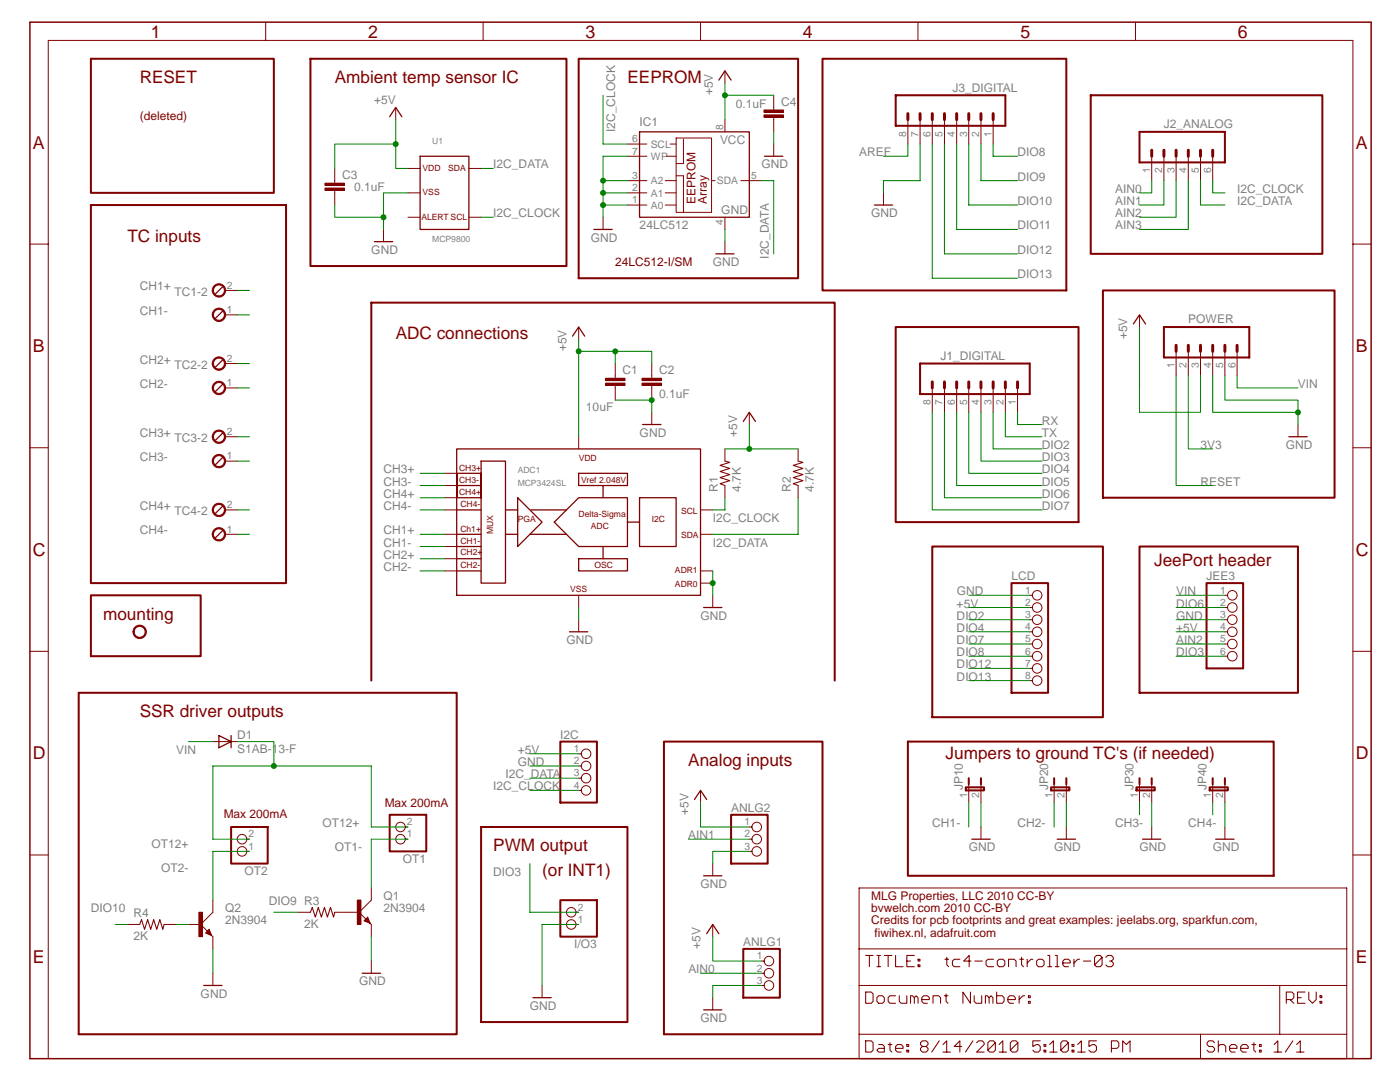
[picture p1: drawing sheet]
<svg xmlns="http://www.w3.org/2000/svg" width="279mm" height="216mm" viewBox="0 0 279 216" stroke-linecap="round" stroke-linejoin="round" font-family="sans-serif">
<g fill="none" stroke="#800000" stroke-width=".4">
<path d="M18.1 11.7h36.6v26.8h-36.6zM62 11.7h51.1v41.4h-51.1zM115.5 11.7h43.8v43.8h-43.8zM164.1 11.7h48.7v46.3h-48.7zM217.7 19h46.2v31.7h-46.2zM18.1 40.9h39v75.5h-39zM220.1 58h46.2v41.3h-46.2zM178.8 65.3h36.4v38.9h-36.4zM18.1 118.8h21.9v12.1h-21.9zM186.1 109.1h34v34h-34zM227.4 109.1h31.6v29.1h-31.6zM15.7 138.2h75.4v68.2h-75.4z"/>
<path d="M74.1 135.8v-75.4h92.5v75.4M132.5 148h31.6v58.4h-31.6zM181.2 148h73v26.8h-73zM96 165h29.2v38.9h-29.2z"/>
</g>
<g fill="none" stroke="#800000" stroke-width=".2">
<path d="M81.4 33.6h2.4M81.4 38.5h2.4M93.6 33.6h2.4M81.4 43.3h2.4M93.6 43.3h2.4M88.7 94.4h2.4M88.7 96.9h2.4M88.7 99.3h2.4M115.5 87.1v2.5M88.7 106.6h2.4M88.7 109.1h2.4M88.7 111.5h2.4"/>
<path d="M88.7 113.9h2.4M88.7 101.7h2.4M115.5 118.8v2.4M139.8 106.6h2.4M139.8 113.9h2.4M139.8 101.7h2.4M139.8 116.4h2.4"/>
</g>
<g fill="none" stroke="#800000" stroke-width=".25">
<path d="M83.8 31.2h9.8v14.6h-9.8zM91.1 89.6h48.7v29.2h-48.7zM91.1 99.3h4.9M91.1 94.4h4.9M91.1 96.9h4.9M96 92h4.9v24.4h-4.9zM103.3 99.3l4.9 4.9-4.9 4.9zM115.5 99.3h9.7v9.8h-9.7l-4.9-4.9zM115.5 94.4h9.7v2.5h-9.7zM120.4 96.9v2.4M127.6 99.3h7.3v9.8h-7.3zM91.1 101.7h4.9"/>
<path d="M91.1 106.6h4.9M91.1 109.1h4.9M91.1 113.9h4.9M91.1 111.5h4.9M100.9 101.7h2.4M100.9 106.6h2.4M105.7 106.6h7.4M106 101.7h7.1M115.5 111.5h9.7v2.4h-9.7zM120.4 109.1v2.4M125.2 104.2h2.4"/>
</g>
<path d="M26.9 125.1a1.34 1.34 0 0 1 2.1 .3 1.34 1.34 0 0 1-.8 2 1.34 1.34 0 0 1-1.7-1.3h.3a1.1 1.1 0 0 1 1.5-1 1.1 1.1 0 0 1 .3 1.8 1.1 1.1 0 0 1-1.8-.5v-.3h-.3z" fill-rule="evenodd" fill="#800000"/>
<path d="M76.5 45.8v2.4M26.9 125.1a1.34 1.34 0 0 1 2.1 .3 1.34 1.34 0 0 1-.8 2 1.34 1.34 0 0 1-1.7-1.3h.3a1.1 1.1 0 0 1 1.5-1 1.1 1.1 0 0 1 .3 1.8 1.1 1.1 0 0 1-1.8-.5v-.3h-.3zM115.5 123.7v2.4" fill="none" stroke="#800000" stroke-width=".2"/>
<path d="M74.7 48.2h3.7M113.6 126.1h3.7" fill="none" stroke="#800000" stroke-width=".25"/>
<path d="M42.8 91.1a1.33 1.33 0 0 1 2 .3 1.33 1.33 0 0 1-.8 1.9 1.33 1.33 0 0 1-1.6-1.3h.2a1.09 1.09 0 0 1 1.6-.9 1.09 1.09 0 0 1 .2 1.8 1.09 1.09 0 0 1-1.8-.6v-.3h-.2z" fill-rule="evenodd" fill="#800000"/>
<path d="M42.8 91.1a1.33 1.33 0 0 1 2 .3 1.33 1.33 0 0 1-.8 1.9 1.33 1.33 0 0 1-1.6-1.3h.2a1.09 1.09 0 0 1 1.6-.9 1.09 1.09 0 0 1 .2 1.8 1.09 1.09 0 0 1-1.8-.6v-.3h-.2zM44.9 92h2.4" fill="none" stroke="#800000" stroke-width=".2"/>
<path d="M44.4 91.3l-1.4 1.5" fill="none" stroke="#800000" stroke-width=".25"/>
<path d="M42.8 86.2a1.34 1.34 0 0 1 2.1 .3 1.34 1.34 0 0 1-.9 1.9 1.34 1.34 0 0 1-1.6-1.3h.2a1.1 1.1 0 0 1 1.6-.9 1.1 1.1 0 0 1 .2 1.9 1.1 1.1 0 0 1-1.8-.7v-.3h-.2z" fill-rule="evenodd" fill="#800000"/>
<g fill="none" stroke="#800000" stroke-width=".2">
<path d="M79 21.4v2.5M176.3 38.5v2.4M181.2 23.9v4.8M183.6 23.9v4.8M186.1 23.9v4.8M188.5 23.9v4.8M190.9 23.9v4.8M193.3 23.9v4.8M195.8 23.9v4.8M198.2 23.9v4.8M229.8 31.2v4.8M232.3 31.2v4.8"/>
<path d="M234.7 31.2v4.8M237.2 31.2v4.8M239.6 31.2v4.8M242 31.2v4.8M115.5 65.3v2.4M186.1 77.4v4.9M188.5 77.4v4.9M190.9 77.4v4.9M193.3 77.4v4.9M195.8 77.4v4.9M198.2 77.4v4.9M200.6 77.4v4.9"/>
<path d="M203.1 77.4v4.9M227.4 62.8v2.5M234.7 70.1v4.9M237.2 70.1v4.9M239.6 70.1v4.9M242 70.1v4.9M244.5 70.1v4.9M246.9 70.1v4.9M42.8 86.2a1.34 1.34 0 0 1 2.1 .3 1.34 1.34 0 0 1-.9 1.9 1.34 1.34 0 0 1-1.6-1.3h.2a1.1 1.1 0 0 1 1.6-.9 1.1 1.1 0 0 1 .2 1.9 1.1 1.1 0 0 1-1.8-.7v-.3h-.2zM44.9 87.1h2.4M259 84.7v2.4"/>
</g>
<path d="M77.8 23.3l1.2-1.9 1.2 1.9M174.5 40.9h3.6M114.3 67.1l1.2-1.8 1.2 1.8M226.2 64.6l1.2-1.8 1.2 1.8M44.4 86.4l-1.4 1.5M257.2 87.1h3.7" fill="none" stroke="#800000" stroke-width=".25"/>
<path d="M178.8 19h21.8v6.1h-21.8zM227.4 26.3h17.1v6.1h-17.1zM183.6 72.5h21.9v6.1h-21.9zM232.3 65.3h17v6h-17z" fill="none" stroke="#800000" stroke-width=".4"/>
<g fill="none" stroke="#800000" stroke-width=".59">
<path d="M181.2 22.7v1.2M183.6 22.7v1.2M186.1 22.7v1.2M188.5 22.7v1.2M190.9 22.7v1.2M193.3 22.7v1.2M195.8 22.7v1.2M198.2 22.7v1.2M229.8 30v1.2M232.3 30v1.2M234.7 30v1.2M237.2 30v1.2"/>
<path d="M239.6 30v1.2M242 30v1.2M186.1 76.2v1.2M188.5 76.2v1.2M190.9 76.2v1.2M193.3 76.2v1.2M195.8 76.2v1.2M198.2 76.2v1.2M200.6 76.2v1.2M203.1 76.2v1.2M234.7 68.9v1.2M237.2 68.9v1.2"/>
<path d="M239.6 68.9v1.2M242 68.9v1.2M244.5 68.9v1.2M246.9 68.9v1.2"/>
</g>
<path d="M42.8 61.9a1.33 1.33 0 0 1 2 .3 1.33 1.33 0 0 1-.8 1.9 1.33 1.33 0 0 1-1.6-1.3h.2a1.1 1.1 0 0 1 1.6-.9 1.1 1.1 0 0 1 .2 1.9 1.1 1.1 0 0 1-1.8-.7v-.3h-.2v-.3z" fill-rule="evenodd" fill="#800000"/>
<path d="M42.8 61.9a1.33 1.33 0 0 1 2 .3 1.33 1.33 0 0 1-.8 1.9 1.33 1.33 0 0 1-1.6-1.3h.2a1.1 1.1 0 0 1 1.6-.9 1.1 1.1 0 0 1 .2 1.9 1.1 1.1 0 0 1-1.8-.7v-.3h-.2v-.3zM44.9 62.8h2.4" fill="none" stroke="#800000" stroke-width=".2"/>
<path d="M44.4 62.1l-1.4 1.4" fill="none" stroke="#800000" stroke-width=".25"/>
<path d="M42.8 57a1.33 1.33 0 0 1 2 .3 1.33 1.33 0 0 1-.8 1.9 1.33 1.33 0 0 1-1.6-1.2h.2a1.1 1.1 0 0 1 1.6-1 1.1 1.1 0 0 1 .2 1.9 1.1 1.1 0 0 1-1.8-.7v-.2h-.2v-.4z" fill-rule="evenodd" fill="#800000"/>
<path d="M42.8 57a1.33 1.33 0 0 1 2 .3 1.33 1.33 0 0 1-.8 1.9 1.33 1.33 0 0 1-1.6-1.2h.2a1.1 1.1 0 0 1 1.6-1 1.1 1.1 0 0 1 .2 1.9 1.1 1.1 0 0 1-1.8-.7v-.2h-.2v-.4zM44.9 58h2.4" fill="none" stroke="#800000" stroke-width=".2"/>
<path d="M44.4 57.2l-1.4 1.5" fill="none" stroke="#800000" stroke-width=".25"/>
<path d="M42.8 76.5a1.33 1.33 0 0 1 2.1 .3 1.33 1.33 0 0 1-.9 1.9 1.33 1.33 0 0 1-1.6-1.3h.2a1.1 1.1 0 0 1 1.6-.9 1.1 1.1 0 0 1 .2 1.9 1.1 1.1 0 0 1-1.8-.7v-.3h-.2z" fill-rule="evenodd" fill="#800000"/>
<path d="M42.8 76.5a1.33 1.33 0 0 1 2.1 .3 1.33 1.33 0 0 1-.9 1.9 1.33 1.33 0 0 1-1.6-1.3h.2a1.1 1.1 0 0 1 1.6-.9 1.1 1.1 0 0 1 .2 1.9 1.1 1.1 0 0 1-1.8-.7v-.3h-.2zM44.9 77.4h2.4" fill="none" stroke="#800000" stroke-width=".2"/>
<path d="M44.4 76.7l-1.4 1.4" fill="none" stroke="#800000" stroke-width=".25"/>
<path d="M42.8 71.6a1.33 1.33 0 0 1 2.1 .3 1.33 1.33 0 0 1-.9 2 1.33 1.33 0 0 1-1.6-1.4h.2a1.1 1.1 0 0 1 1.6-.9 1.1 1.1 0 0 1 .2 1.9 1.1 1.1 0 0 1-1.8-.7v-.3h-.2z" fill-rule="evenodd" fill="#800000"/>
<path d="M42.8 71.6a1.33 1.33 0 0 1 2.1 .3 1.33 1.33 0 0 1-.9 2 1.33 1.33 0 0 1-1.6-1.4h.2a1.1 1.1 0 0 1 1.6-.9 1.1 1.1 0 0 1 .2 1.9 1.1 1.1 0 0 1-1.8-.7v-.3h-.2zM44.9 72.5h2.4M122.8 72.5v2.5M122.8 77.4v2.4M144.7 89.6v2.4M144.7 96.9v2.4M149.5 82.3v2.4M159.3 89.6v2.4M159.3 96.9v2.4" fill="none" stroke="#800000" stroke-width=".2"/>
<path d="M44.4 71.8l-1.4 1.5M148.3 84.1l1.2-1.8 1.3 1.8" fill="none" stroke="#800000" stroke-width=".25"/>
<path d="M144.7 92l.9 .3-1.9 .6 1.9 .6-1.9 .6 1.9 .6-1.9 .6 1.9 .6-1.9 .6 1 .4M159.3 92l1 .3-2 .6 2 .6-2 .6 2 .6-2 .6 2 .6-2 .6 1 .4" fill="none" stroke="#800000" stroke-width=".21"/>
<path d="M120.8 76.5h3.9v.4h-3.9z" fill="#800000"/>
<path d="M120.8 76.5h3.9v.4h-3.9z" fill="none" stroke="#800000" stroke-width=".2"/>
<path d="M120.8 75.5h3.9v.4h-3.9z" fill="#800000"/>
<path d="M66.8 33.6v2.4M66.8 38.5v2.4M120.8 75.5h3.9v.4h-3.9zM122.8 75v.5M122.8 76.9v.5" fill="none" stroke="#800000" stroke-width=".2"/>
<path d="M64.9 37.5h3.8v.5h-3.8z" fill="#800000"/>
<path d="M64.9 37.5h3.8v.5h-3.8z" fill="none" stroke="#800000" stroke-width=".2"/>
<path d="M64.9 36.6h3.8v.4h-3.8z" fill="#800000"/>
<path d="M64.9 36.6h3.8v.4h-3.8zM66.8 36v.5M66.8 38v.5M130.1 72.5v2.5M130.1 77.4v2.4" fill="none" stroke="#800000" stroke-width=".2"/>
<path d="M128.1 76.5h3.9v.4h-3.9z" fill="#800000"/>
<path d="M128.1 76.5h3.9v.4h-3.9z" fill="none" stroke="#800000" stroke-width=".2"/>
<path d="M128.1 75.5h3.9v.4h-3.9z" fill="#800000"/>
<g fill="none" stroke="#800000" stroke-width=".2">
<path d="M128.1 75.5h3.9v.4h-3.9zM130.1 75v.5M130.1 76.9v.5M130.1 82.3v2.4M142.2 118.8v2.4M193.3 156.5v3.6M195.8 156.5v3.6M210.4 156.5v3.6M212.8 156.5v3.6M227.4 156.5v3.6M229.8 156.5v3.6M242 156.5v3.6"/>
<path d="M244.5 156.5v3.6M42.5 179.6v2.4M195.8 165v2.4M212.8 165v2.4M37.6 184.5h2.4M42.5 186.9v2.4M42.5 194.2v2.4M74.1 191.8v2.4"/>
</g>
<path d="M128.2 84.7h3.7M140.4 121.2h3.7M194 167.4h3.6M211 167.4h3.6M40.7 196.6h3.6M72.3 194.2h3.6" fill="none" stroke="#800000" stroke-width=".25"/>
<path d="M192.7 157.1h3.7v.6h-3.7zM193.3 155.3v1.2M195.8 155.3v1.2M209.8 157.1h3.6v.6h-3.6zM210.4 155.3v1.2M212.8 155.3v1.2M226.8 157.1h3.7v.6h-3.7zM227.4 155.3v1.2M229.8 155.3v1.2M241.4 157.1h3.6v.6h-3.6zM242 155.3v1.2M244.5 155.3v1.2" fill="none" stroke="#800000" stroke-width=".4"/>
<path d="M39.7 182h.7v4.9h-.7z" fill="#800000"/>
<path d="M74.1 177.2v2.4M39.7 182h.7v4.9h-.7zM42.5 182l-2.5 2.5 2.2 2.2-1.2-.5 .7-.8 .5 1.3 .3 .2M69.2 182h2.5M74.1 184.5v2.4" fill="none" stroke="#800000" stroke-width=".2"/>
<path d="M41.7 185.7l.3 .7-.7-.2zM41.7 185.9l-.2 .3" fill="none" stroke="#800000" stroke-width=".25"/>
<path d="M71.3 179.6h.7v4.9h-.7z" fill="#800000"/>
<g fill="none" stroke="#800000" stroke-width=".2">
<path d="M53 4.4v3.7M96.4 4.4v3.7M139.8 4.4v3.7M183.2 4.4v3.7M226.6 4.4v3.7M6 48.7h3.6M270 48.7h3.6M6 89.3h3.6M270 89.3h3.6M6 130h3.6M270 130h3.6M6 170.6h3.6"/>
<path d="M71.3 179.6h.7v4.9h-.7zM74.1 179.6l-2.4 2.4 2.2 2.2-1.3-.5 .8-.7 .5 1.2 .2 .3M270 170.6h3.6M25.4 184.5h2.5M32.7 184.5h2.5M59.5 182h2.5M66.8 182h2.4M171.4 196.6h97.4M171.4 189.3h97.4M255.4 196.6v9.8M9.6 211.2v-203.1h260.4v203.1M171.4 206.4h84"/>
<path d="M239.6 206.4v4.8M255.4 206.4h13.4v4.8h-97.4v-34h97.4v29.2"/>
</g>
<path d="M72.9 183.7l.5-.4 .2 .7zM73.4 183.5l-.3 .2" fill="none" stroke="#800000" stroke-width=".25"/>
<g fill="none" stroke="#800000" stroke-width=".21">
<path d="M27.9 184.5l.3-1 .7 1.9 .6-1.9 .6 1.9 .6-1.9 .6 1.9 .6-1.9 .6 1.9 .2-.9M62 182l.3-.9 .6 1.9 .6-1.9 .6 1.9 .6-1.9 .6 1.9 .7-1.9 .6 1.9 .2-1M172.8 198h1.1l.3 .3v1.5l-.3 .4h-1.1zM172.8 190.6h1.4M173.5 190.6v2.3M175 190.6h.7M175 192.9h.7M175.4 198.7h.7l.4 .4v.7l-.4 .4h-.7l-.4-.4v-.7zM175.4 190.6v2.3M176.5 190.6h1.5M177.2 190.6v2.3M178.7 190.6v2.3h1.5"/>
<path d="M178.7 198.7h-1.1l-.4 .4v.7l.4 .4h1.1M179.5 198.7v1.1l.4 .4h1.1v-1.5M181 191.8h.7M182.5 190.6h-1.5v2.3h1.5M182.5 199.1l.3-.4 .4 .4v1.1M183.2 191.4h.4v.4h-.4zM183.2 192.5h.4v.4h-.4zM184 199.5h1.5v-.4l-.4-.4h-.8l-.3 .4v.7l.3 .4h.8M188.4 198.7h.8M188.6 191.4h.7M188.8 198.3v1.5l.4 .4M189 191v1.5l.3 .4"/>
<path d="M191.6 191.4h-1.2l-.3 .4v.7l.3 .4h1.2M193.7 198v2.2l-1.5-2.2v2.2M193.8 191.8h-1.5l1.1-1.2v2.3M194.4 198.7v1.1l.4 .4h1.1v-1.5M194.5 191.8h1.5M197.4 199.1l.4-.4 .4 .4v1.1M198.3 191.4h-1.1l-.4 .4v.7l.4 .4h1.1M198.9 198v2.2h1.1l.4-.4v-.7l-.4-.4h-1.1M199 191.8l.4-.4h.8l.3 .4v.7l-.3 .4h-.8l-.4-.4zM201.1 199.5h1.5v-.4l-.3-.4h-.8l-.4 .4v.7l.4 .4h.8M201.3 192.9v-1.5h1.1l.4 .4v1.1M203.4 198.7v1.5"/>
<path d="M203.5 191.4h.8M203.9 191v1.5l.4 .4M204.5 198.7h-.4l-.7 .8M205 191.4v1.5M205.3 198.7h.3v.4h-.3zM205.3 199.8h.3v.4h-.3zM206.1 191.4h-.3l-.8 .8M206.9 191.8l.3-.4h.8l.4 .4v.7l-.4 .4h-.8l-.3-.4zM209.1 190.6h.4v2.3M209.1 192.9h.8M210.6 190.6h.4v2.3M210.6 192.9h.7"/>
<path d="M212.1 192.2h1.5v-.4l-.4-.4h-.7l-.4 .4v.7l.4 .4h.7M214.3 191.4v1.5M215.5 191.4h-.4l-.8 .8M216.2 191.8h1.5M219.9 191l-1.5 1.5 .4 .4h.8l.3-.4v-1.5l-.3-.4h-.8l-.4 .4v1.5M220.7 191l.4-.4h.7l.4 .4v.4l-.4 .4h-.4M221.8 191.8l.4 .4v.3l-.4 .4h-.7l-.4-.4M256.7 199.5h1.1l.4-.4v-.8l-.4-.3h-1.1v2.2M257.5 199.5l.7 .7M259 199.1h.7M260.5 198h-1.5v2.2h1.5M261.2 198v1.5l.7 .7 .8-.7v-1.5"/>
<path d="M263.4 198.7h.4v.4h-.4zM263.4 199.8h.4v.4h-.4zM172.8 207.7h1.1l.3 .4v1.4l-.3 .4h-1.1zM175.4 208.4h.7l.4 .4v1.1h-1.1l-.4-.4 .4-.3h1.1M177.2 208.4h.8M177.6 208.1v1.4l.4 .4M178.7 209.2h1.5v-.4l-.3-.4h-.8l-.4 .4v.7l.4 .4h.8M181 208.4h.4v.4h-.4zM181 209.5h.4v.4h-.4zM181.7 200.2v-1.5h.4l.4 .4v1.1M183.7 208.1l.4-.4h.7l.4 .4v.3l-.4 .4 .4 .4v.3l-.4 .4h-.7l-.4-.4v-.3l.4-.4-.4-.4zM184.1 208.8h.7"/>
<path d="M186.2 200.2v-1.5h1.1l.4 .4v1.1M187.5 207.7l-1.6 2.2M188.2 208.4l.7-.7v2.2M188.2 209.9h1.5M191.9 208.8h-1.5l1.2-1.1v2.2M194.2 207.7l-1.5 2.2M194.9 208.1l.4-.4h.7l.4 .4v.3l-1.5 1.5h1.5M196.7 200.2v-1.5h.3l.4 .4v1.1M198.6 208.1l-1.5 1.4 .4 .4h.8l.3-.4v-1.4l-.3-.4h-.8l-.4 .4v1.4M199.4 208.4l.7-.7v2.2M199.4 209.9h1.5M203.1 208.1l-1.5 1.4 .4 .4h.8l.3-.4v-1.4l-.3-.4h-.8l-.4 .4v1.4"/>
<path d="M207.6 207.7h-1.5v1.1l.8-.4h.3l.4 .4v.7l-.4 .4h-.7l-.4-.4M208.4 208.4h.3v.4h-.3zM208.4 209.5h.3v.4h-.3zM209.5 208.4l.7-.7v2.2M209.5 209.9h1.5M213.2 208.1l-1.5 1.4 .4 .4h.7l.4-.4v-1.4l-.4-.4h-.7l-.4 .4v1.4M214 208.4h.3v.4h-.3zM214 209.5h.3v.4h-.3zM215.1 208.4l.7-.7v2.2M215.1 209.9h1.5M218.8 207.7h-1.5v1.1l.8-.4h.3l.4 .4v.7l-.4 .4h-.7l-.4-.4M221.8 209.2h1.1l.4-.4v-.7l-.4-.4h-1.1v2.2"/>
<path d="M224 209.9v-2.2l.8 .7 .7-.7v2.2M242.4 208.1l-.4-.4h-.7l-.4 .4v.3l.4 .4h.7l.4 .4v.3l-.4 .4h-.7l-.4-.4M243.1 208.8l.4-.4h.8l.3 .4v1.1M243.1 207.7v2.2M245.4 209.2h1.5v-.4l-.4-.4h-.8l-.3 .4v.7l.3 .4h.8M247.6 209.2h1.5v-.4l-.4-.4h-.7l-.4 .4v.7l.4 .4h.7M249.9 208.4h.7M250.2 208.1v1.4l.4 .4M251.4 208.4h.3v.4h-.3zM251.4 209.5h.3v.4h-.3zM254.3 208.4l.7-.7v2.2M254.3 209.9h1.5"/>
<path d="M258 207.7l-1.5 2.2M258.8 208.4l.7-.7v2.2M258.8 209.9h1.4"/>
</g>
<path d="M6 4.4h267.6v206.8h-267.6z" fill="none" stroke="#800000" stroke-width=".3"/>
<path d="M42.8 105.7a1.33 1.33 0 0 1 2 .3 1.33 1.33 0 0 1-.8 1.9 1.33 1.33 0 0 1-1.6-1.3h.2a1.1 1.1 0 0 1 1.6-.9 1.1 1.1 0 0 1 .2 1.8 1.1 1.1 0 0 1-1.8-.6v-.3h-.2v-.3z" fill-rule="evenodd" fill="#800000"/>
<path d="M42.8 105.7a1.33 1.33 0 0 1 2 .3 1.33 1.33 0 0 1-.8 1.9 1.33 1.33 0 0 1-1.6-1.3h.2a1.1 1.1 0 0 1 1.6-.9 1.1 1.1 0 0 1 .2 1.8 1.1 1.1 0 0 1-1.8-.6v-.3h-.2v-.3zM44.9 106.6h2.4" fill="none" stroke="#800000" stroke-width=".2"/>
<path d="M44.4 105.9l-1.4 1.4" fill="none" stroke="#800000" stroke-width=".25"/>
<path d="M42.8 100.8a1.33 1.33 0 0 1 2 .3 1.33 1.33 0 0 1-.8 1.9 1.33 1.33 0 0 1-1.6-1.3h.2a1.09 1.09 0 0 1 1.6-.9 1.09 1.09 0 0 1 .2 1.9 1.09 1.09 0 0 1-1.8-.7v-.3h-.2z" fill-rule="evenodd" fill="#800000"/>
<g fill="none" stroke="#800000" stroke-width=".2">
<path d="M144.7 14.1v2.5M154.4 19v2.4M125.2 28.7h3.9M125.2 36h3.9M125.2 38.5h3.9M125.2 31.2h3.9M132.8 36h2.1M132.8 38.5h2.1M133 31.2h1.9M133.7 28.7h1.2M134.9 27.5h7.1v14.9h-7.1zM134.9 35.1h1.5v7.3"/>
<path d="M136.4 27.8v4.8h-1.5M142 36h.7M144.7 23.9v2.4M147.8 36h4.2M154.4 23.9v2.4M120.4 43.3v2.5M125.2 40.9h3.9M132.8 40.9h2.1M144.7 43.3v2.5M144.7 48.2v2.5M42.8 100.8a1.33 1.33 0 0 1 2 .3 1.33 1.33 0 0 1-.8 1.9 1.33 1.33 0 0 1-1.6-1.3h.2a1.09 1.09 0 0 1 1.6-.9 1.09 1.09 0 0 1 .2 1.9 1.09 1.09 0 0 1-1.8-.7v-.3h-.2zM44.9 101.7h2.4"/>
<path d="M205.5 118.8h.6M244.5 118.8h.5M205.5 121.2h.6M205.5 123.7h.6M205.5 126.1h.6M205.5 128.5h.6M205.5 130.9h.6M205.5 133.4h.6M205.5 135.8h.6M244.5 121.2h.5M244.5 123.7h.5M244.5 126.1h.5"/>
<path d="M244.5 128.5h.5M244.5 130.9h.5M42.5 148h4.8M49.2 167.4h.6M49.2 169.9h.6M80.9 167.4h.5M80.9 165h.5M229.8 165v2.4M244.5 165v2.4M108.2 196.6v2.5M114.9 184.5h.6M114.9 182h.6"/>
<circle cx="207" cy="118.8" r=".95"/>
<circle cx="245.9" cy="118.8" r=".95"/>
<circle cx="207" cy="133.4" r=".95"/>
<circle cx="207" cy="121.2" r=".95"/>
<circle cx="207" cy="126.1" r=".95"/>
<circle cx="207" cy="135.8" r=".95"/>
<circle cx="207" cy="123.7" r=".95"/>
<circle cx="207" cy="130.9" r=".95"/>
<circle cx="207" cy="128.5" r=".95"/>
<circle cx="245.9" cy="123.7" r=".95"/>
<circle cx="245.9" cy="121.2" r=".95"/>
<circle cx="245.9" cy="126.1" r=".95"/>
<circle cx="245.9" cy="130.9" r=".95"/>
<circle cx="245.9" cy="128.5" r=".95"/>
<circle cx="48.3" cy="169.9" r=".95"/>
<circle cx="48.3" cy="167.4" r=".95"/>
<circle cx="79.9" cy="167.4" r=".95"/>
<circle cx="79.9" cy="165" r=".95"/>
<circle cx="114" cy="182" r=".95"/>
<circle cx="114" cy="184.5" r=".95"/>
</g>
<path d="M143.5 16l1.2-1.9 1.2 1.9M127.6 26.3h21.9v17h-21.9zM118.5 45.8h3.7M142.9 50.7h3.6M44.4 101l-1.4 1.5M43.7 146.8l2.4 1.2-2.4 1.2zM46.1 146.8v2.4M228 167.4h3.7M242.6 167.4h3.7M106.4 199.1h3.6" fill="none" stroke="#800000" stroke-width=".25"/>
<path d="M201.9 116.4h7.3v21.8h-7.3zM240.8 116.4h7.3v17h-7.3zM46.1 165h7.3v7.3h-7.3zM77.8 162.6h7.3v7.3h-7.3zM111.8 179.6h7.3v7.3h-7.3z" fill="none" stroke="#800000" stroke-width=".4"/>
<path d="M152.5 22.9h3.9v.5h-3.9z" fill="#800000"/>
<path d="M152.5 22.9h3.9v.5h-3.9z" fill="none" stroke="#800000" stroke-width=".2"/>
<path d="M152.5 21.9h3.9v.5h-3.9z" fill="#800000"/>
<g fill="none" stroke="#800000" stroke-width=".2">
<path d="M152.5 21.9h3.9v.5h-3.9zM154.4 21.4v.5M154.4 23.4v.5M154.4 28.7v2.5M115.5 150.4h.5M115.5 152.8h.5M115.5 155.3h.5M115.5 157.7h.5M139.8 157.7v2.4M142.2 172.3v2.5M149.5 165h.6M149.5 167.4h.6"/>
<path d="M149.5 169.9h.6M142.2 184.5v2.4M142.2 199.1v2.4M152 191.8h.5M152 194.2h.5M152 196.6h.5"/>
<circle cx="117" cy="157.7" r=".95"/>
<circle cx="117" cy="150.4" r=".95"/>
<circle cx="117" cy="155.3" r=".95"/>
<circle cx="117" cy="152.8" r=".95"/>
<circle cx="151" cy="169.9" r=".95"/>
<circle cx="151" cy="165" r=".95"/>
<circle cx="151" cy="167.4" r=".95"/>
<circle cx="153.5" cy="194.2" r=".95"/>
<circle cx="153.5" cy="191.8" r=".95"/>
<circle cx="153.5" cy="196.6" r=".95"/>
</g>
<path d="M152.6 31.2h3.6M138.6 159.5l1.2-1.8 1.2 1.8M140.4 174.8h3.7M141 186.3l1.2-1.8 1.3 1.8M140.4 201.5h3.7" fill="none" stroke="#800000" stroke-width=".25"/>
<path d="M111.8 148h7.3v12.1h-7.3zM145.9 162.6h7.3v9.7h-7.3zM148.3 189.3h7.3v9.8h-7.3z" fill="none" stroke="#800000" stroke-width=".4"/>
<path d="M183.6 28.7v7.3h-7.3v2.5M242 75v7.3h17M244.5 75v4.8h14.5v2.5M259 82.3v2.4M115.5 121.2v2.5" fill="none" stroke="#008000" stroke-width=".21"/>
<circle cx="259" cy="82.3" r=".49" fill="#008000"/>
<circle cx="259" cy="82.3" r=".49" fill="none" stroke="#008000" stroke-width=".2"/>
<path d="M122.8 79.8h7.3v2.5" fill="none" stroke="#008000" stroke-width=".21"/>
<circle cx="130.1" cy="79.8" r=".49" fill="#008000"/>
<circle cx="130.1" cy="79.8" r=".49" fill="none" stroke="#008000" stroke-width=".2"/>
<path d="M142.2 113.9v4.9" fill="none" stroke="#008000" stroke-width=".21"/>
<circle cx="142.2" cy="116.4" r=".49" fill="#008000"/>
<g fill="none" stroke="#008000" stroke-width=".2">
<path d="M66.8 40.9v2.4h9.7M195.8 160.1v4.9M212.8 160.1v4.9M229.8 160.1v4.9M244.5 160.1v4.9M42.5 189.3v4.9M74.1 186.9v4.9"/>
<circle cx="142.2" cy="116.4" r=".49"/>
</g>
<path d="M81.4 38.5h-4.9v7.3" fill="none" stroke="#008000" stroke-width=".21"/>
<circle cx="76.5" cy="43.3" r=".49" fill="#008000"/>
<g fill="none" stroke="#008000" stroke-width=".2">
<path d="M120.4 36h4.8M125.2 31.2h-4.8v12.1M193.3 118.8h12.2M234.7 123.7h9.8M115.5 184.5h-7.3v12.1"/>
<circle cx="76.5" cy="43.3" r=".49"/>
</g>
<circle cx="120.4" cy="36" r=".49" fill="#008000"/>
<g fill="none" stroke="#008000" stroke-width=".2">
<path d="M120.4 38.5h4.8"/>
<circle cx="120.4" cy="36" r=".49"/>
</g>
<circle cx="120.4" cy="38.5" r=".49" fill="#008000"/>
<g fill="none" stroke="#008000" stroke-width=".2">
<path d="M120.4 40.9h4.8"/>
<circle cx="120.4" cy="38.5" r=".49"/>
</g>
<circle cx="120.4" cy="40.9" r=".49" fill="#008000"/>
<g fill="none" stroke="#008000" stroke-width=".2">
<path d="M154.4 26.3v2.4M144.7 45.8v2.4M105.7 152.8h9.8M149.5 169.9h-7.3v2.4M152 196.6h-9.8v2.5"/>
<circle cx="120.4" cy="40.9" r=".49"/>
</g>
<path d="M122.8 70.1v2.4M130.1 72.5v-2.4h-14.6v17" fill="none" stroke="#008000" stroke-width=".21"/>
<circle cx="122.8" cy="70.1" r=".49" fill="#008000"/>
<circle cx="122.8" cy="70.1" r=".49" fill="none" stroke="#008000" stroke-width=".2"/>
<circle cx="115.5" cy="70.1" r=".49" fill="#008000"/>
<g fill="none" stroke="#008000" stroke-width=".2">
<path d="M239.6 75v7.3h-12.2v-4.9"/>
<circle cx="115.5" cy="70.1" r=".49"/>
</g>
<path d="M115.5 67.7v2.4M227.4 65.3v12.1M144.7 89.6h14.6M149.5 84.7v4.9" fill="none" stroke="#008000" stroke-width=".21"/>
<circle cx="149.5" cy="89.6" r=".49" fill="#008000"/>
<g fill="none" stroke="#008000" stroke-width=".2">
<path d="M79 28.7h-12.2v4.9"/>
<circle cx="149.5" cy="89.6" r=".49"/>
</g>
<path d="M79 23.9v9.7h2.4" fill="none" stroke="#008000" stroke-width=".21"/>
<circle cx="79" cy="28.7" r=".49" fill="#008000"/>
<g fill="none" stroke="#008000" stroke-width=".2">
<path d="M144.7 16.6v7.3M144.7 19h9.7M193.3 121.2h12.2M234.7 126.1h9.8"/>
<circle cx="79" cy="28.7" r=".49"/>
</g>
<circle cx="144.7" cy="19" r=".49" fill="#008000"/>
<g fill="none" stroke="#008000" stroke-width=".2">
<path d="M120.4 19v9.7h4.8M152 36h2.4v14.7M193.3 133.4h12.2M193.3 135.8h12.2M193.3 128.5h12.2M193.3 130.9h12.2M193.3 123.7h12.2M193.3 126.1h12.2M234.7 128.5h9.8M234.7 130.9h9.8M234.7 121.2h9.8M47.3 148h7.4v4.8"/>
<path d="M105.7 150.4h9.8M105.7 157.7h9.8M105.7 155.3h9.8M49.8 169.9h-7.3v9.7M81.4 165h-7.3v-12.2h-31.6v14.6h7.3M81.4 167.4h-7.3v9.8M105.7 172.3v9.7h9.8M137.4 167.4h12.1M139.8 160.1v4.9h9.7M193.3 160.1v4.9M210.4 160.1v4.9M227.4 160.1v2.5"/>
<path d="M242 160.1v2.5M23 184.5h2.4M35.2 184.5h2.4M54.7 182h4.8M142.2 186.9v4.9h9.8"/>
<circle cx="144.7" cy="19" r=".49"/>
</g>
<g fill="none" stroke="#008000" stroke-width=".21">
<path d="M96 33.6h2.4M181.2 28.7v2.5h-4.9M186.1 28.7v26.8h17M188.5 28.7v22h14.6M190.9 28.7v17.1h12.2M193.3 28.7v12.2h9.8M195.8 28.7v7.3h7.3M198.2 28.7v2.5h4.9M232.3 36v4.9h-4.9M234.7 36v7.3h-7.3M237.2 36v9.8h-9.8M239.6 36v4.9h4.9"/>
<path d="M242 36v2.5h2.5M47.3 58h2.5M96 43.3h2.4M47.3 62.8h2.5M47.3 72.5h2.5M47.3 77.4h2.5M47.3 87.1h2.5M47.3 92h2.5M83.8 94.4h4.9M83.8 96.9h4.9M83.8 99.3h4.9M144.7 99.3v2.4h-2.5"/>
<path d="M159.3 99.3v7.3h-17.1M186.1 82.3v19.4h21.8M188.5 82.3v17h19.4M190.9 82.3v14.6h17M193.3 82.3v12.1h14.6M195.8 82.3v9.7h12.1M198.2 82.3v7.3h9.7M200.6 82.3v4.8h7.3M203.1 82.3v2.4h4.8M47.3 106.6h2.5M47.3 101.7h2.5M83.8 106.6h4.9"/>
<path d="M83.8 109.1h4.9M83.8 111.5h4.9M83.8 113.9h4.9M83.8 101.7h4.9"/>
</g>
<circle cx="54.7" cy="152.8" r=".49" fill="#008000"/>
<g fill="none" stroke="#008000" stroke-width=".2">
<path d="M234.7 75v21.9h7.3M237.2 75v14.6h4.8M246.9 75v2.4h12.1M234.7 118.8h9.8M37.6 148h4.9M139.8 194.2h12.2"/>
<circle cx="54.7" cy="152.8" r=".49"/>
</g>
<path d="M229.8 36v2.5h-2.4" fill="none" stroke="#008000" stroke-width=".21"/>
<g font-size="3.5" fill="#800000">
<text x="30.1" y="7.5">1</text>
<text x="73.5" y="7.5">2</text>
<text x="116.9" y="7.5">3</text>
<text x="160.3" y="7.5">4</text>
<text x="203.6" y="7.5">5</text>
<text x="247.1" y="7.5">6</text>
<text x="6.6" y="29.6">A</text>
<text x="270.6" y="29.6">A</text>
<text x="6.6" y="70.3">B</text>
<text x="270.6" y="70.3">B</text>
<text x="6.6" y="110.9">C</text>
<text x="270.6" y="110.9">C</text>
<text x="6.6" y="151.5">D</text>
<text x="270.6" y="151.5">D</text>
<text x="6.6" y="192.2">E</text>
<text x="270.6" y="192.2">E</text>
</g>
<g font-size="3.4" fill="#800000">
<text x="27.9" y="16.6">RESET</text>
<text x="66.8" y="16.6">Ambient temp sensor IC</text>
<text x="125.2" y="16.6">EEPROM</text>
<text x="25.4" y="48.2">TC inputs</text>
<text x="79" y="67.7">ADC connections</text>
<text x="230.3" y="112.9">JeePort header</text>
<text x="20.6" y="123.7">mounting</text>
<text x="27.9" y="143.1">SSR driver outputs</text>
<text x="137.4" y="152.8">Analog inputs</text>
<text x="188.7" y="151.4">Jumpers to ground TC's (if needed)</text>
<text x="98.4" y="169.9">PWM output</text>
<text x="108.2" y="174.8">(or INT1)</text>
</g>
<g font-size="2.4" fill="#800000">
<text x="27.9" y="23.9">(deleted)</text>
<text x="138.8" y="40.7" transform="rotate(-90 138.8 40.7)">EEPROM</text>
<text x="141" y="40.7" transform="rotate(-90 141 40.7)">Array</text>
<text x="122.8" y="53.1">24LC512-I/SM</text>
<text x="76.8" y="161.1">Max 200mA</text>
<text x="44.7" y="163.3">Max 200mA</text>
<text x="173.9" y="179.6">MLG Properties, LLC 2010 CC-BY</text>
<text x="173.9" y="182.1">bvwelch.com 2010 CC-BY</text>
<text x="173.9" y="184.5">Credits for pcb footprints and great examples: jeelabs.org, sparkfun.com,</text>
<text x="174.5" y="186.9">fiwihex.nl, adafruit.com</text>
</g>
<g font-size="2.4" fill="#808080">
<text x="74.7" y="20.7">+5V</text>
<text x="142.2" y="19" transform="rotate(-90 142.2 19)">+5V</text>
<text x="146.9" y="21.6">0.1uF</text>
<text x="155.9" y="21.1">C4</text>
<text x="190.1" y="18.3">J3_DIGITAL</text>
<text x="122.8" y="26.3" transform="rotate(-90 122.8 26.3)">I2C_CLOCK</text>
<text x="127.7" y="25.1">IC1</text>
<text x="143.7" y="28.7">VCC</text>
<text x="232.3" y="25.6">J2_ANALOG</text>
<text x="68.3" y="35.7">C3</text>
<text x="98.4" y="33.6">I2C_DATA</text>
<text x="152" y="33.6">GND</text>
<text x="171.4" y="31.2">AREF</text>
<text x="203.1" y="31.2">DIO8</text>
<text x="70.7" y="38.1">0.1uF</text>
<text x="203.1" y="36">DIO9</text>
<text x="203.1" y="40.9">DIO10</text>
<text x="222.5" y="40.9">AIN1</text>
<text x="222.5" y="38.5">AIN0</text>
<text x="246.9" y="38.5">I2C_CLOCK</text>
<text x="246.9" y="40.9">I2C_DATA</text>
<text x="98.4" y="43.3">I2C_CLOCK</text>
<text x="127.7" y="45.8">24LC512</text>
<text x="144" y="42.6">GND</text>
<text x="173.9" y="43.3">GND</text>
<text x="203.1" y="45.8">DIO11</text>
<text x="222.5" y="43.3">AIN2</text>
<text x="222.5" y="45.8">AIN3</text>
<text x="74.1" y="50.7">GND</text>
<text x="117.9" y="48.2">GND</text>
<text x="142.2" y="53.1">GND</text>
<text x="153.4" y="51.6" transform="rotate(-90 153.4 51.6)">I2C_DATA</text>
<text x="203.1" y="50.7">DIO12</text>
<text x="27.9" y="58">CH1+</text>
<text x="34.8" y="59">TC1-2</text>
<text x="203.1" y="55.5">DIO13</text>
<text x="27.9" y="62.8">CH1-</text>
<text x="237.2" y="64.5">POWER</text>
<text x="113.1" y="70.1" transform="rotate(-90 113.1 70.1)">+5V</text>
<text x="187.7" y="71.8">J1_DIGITAL</text>
<text x="225" y="67.7" transform="rotate(-90 225 67.7)">+5V</text>
<text x="27.9" y="72.5">CH2+</text>
<text x="27.9" y="77.4">CH2-</text>
<text x="34.8" y="73.6">TC2-2</text>
<text x="124.2" y="74.6">C1</text>
<text x="131.5" y="74.6">C2</text>
<text x="259" y="77.4">VIN</text>
<text x="116.9" y="81.9">10uF</text>
<text x="131.5" y="79.5">0.1uF</text>
<text x="27.9" y="87.1">CH3+</text>
<text x="34.8" y="88.2">TC3-2</text>
<text x="127.7" y="87.1">GND</text>
<text x="147.1" y="87.1" transform="rotate(-90 147.1 87.1)">+5V</text>
<text x="207.9" y="89.6">DIO2</text>
<text x="207.9" y="84.7">RX</text>
<text x="207.9" y="87.1">TX</text>
<text x="239.6" y="89.6">3V3</text>
<text x="256.6" y="89.6">GND</text>
<text x="27.9" y="92">CH3-</text>
<text x="76.5" y="94.4">CH3+</text>
<text x="207.9" y="94.4">DIO4</text>
<text x="207.9" y="92">DIO3</text>
<text x="27.9" y="101.7">CH4+</text>
<text x="76.5" y="101.7">CH4-</text>
<text x="76.5" y="96.9">CH3-</text>
<text x="76.5" y="99.3">CH4+</text>
<text x="143.2" y="98.1" transform="rotate(-90 143.2 98.1)">R1</text>
<text x="147.8" y="98.1" transform="rotate(-90 147.8 98.1)">4.7K</text>
<text x="157.8" y="98.1" transform="rotate(-90 157.8 98.1)">R2</text>
<text x="162.4" y="98.1" transform="rotate(-90 162.4 98.1)">4.7K</text>
<text x="207.9" y="96.9">DIO5</text>
<text x="207.9" y="99.3">DIO6</text>
<text x="207.9" y="101.7">DIO7</text>
<text x="239.6" y="96.9">RESET</text>
<text x="27.9" y="106.6">CH4-</text>
<text x="34.8" y="102.8">TC4-2</text>
<text x="76.5" y="106.6">CH1+</text>
<text x="142.2" y="104.2">I2C_CLOCK</text>
<text x="76.5" y="111.5">CH2+</text>
<text x="76.5" y="113.9">CH2-</text>
<text x="76.5" y="109.1">CH1-</text>
<text x="142.2" y="109.1">I2C_DATA</text>
<text x="190.9" y="118.8">GND</text>
<text x="201.9" y="115.7">LCD</text>
<text x="234.7" y="118.8">VIN</text>
<text x="240.8" y="115.7">JEE3</text>
<text x="139.8" y="123.7">GND</text>
<text x="190.9" y="123.7">DIO2</text>
<text x="190.9" y="121.2">+5V</text>
<text x="234.7" y="121.2">DIO6</text>
<text x="234.7" y="123.7">GND</text>
<text x="113.1" y="128.5">GND</text>
<text x="190.9" y="126.1">DIO4</text>
<text x="190.9" y="128.5">DIO7</text>
<text x="190.9" y="130.9">DIO8</text>
<text x="234.7" y="130.9">DIO3</text>
<text x="234.7" y="126.1">+5V</text>
<text x="234.7" y="128.5">AIN2</text>
<text x="190.9" y="133.4">DIO12</text>
<text x="190.9" y="135.8">DIO13</text>
<text x="47.3" y="147.5">D1</text>
<text x="111.8" y="147.4">I2C</text>
<text x="35.2" y="150.4">VIN</text>
<text x="47.3" y="150.2">S1AB-13-F</text>
<text x="100.9" y="155.3">I2C_DATA</text>
<text x="103.3" y="150.4">+5V</text>
<text x="103.3" y="152.8">GND</text>
<text x="98.4" y="157.7">I2C_CLOCK</text>
<text x="145.9" y="162">ANLG2</text>
<text x="192.1" y="157.7" transform="rotate(-90 192.1 157.7)">JP10</text>
<text x="209.2" y="157.7" transform="rotate(-90 209.2 157.7)">JP20</text>
<text x="226.2" y="157.7" transform="rotate(-90 226.2 157.7)">JP30</text>
<text x="240.8" y="157.7" transform="rotate(-90 240.8 157.7)">JP40</text>
<text x="64.4" y="165">OT12+</text>
<text x="137.4" y="167.4">AIN1</text>
<text x="137.4" y="162.6" transform="rotate(-90 137.4 162.6)">+5V</text>
<text x="186.1" y="165">CH1-</text>
<text x="203.1" y="165">CH2-</text>
<text x="222.5" y="165">CH3-</text>
<text x="237.2" y="165">CH4-</text>
<text x="30.2" y="169.1">OT12+</text>
<text x="66.8" y="169.9">OT1-</text>
<text x="80.4" y="172.2">OT1</text>
<text x="193.4" y="169.9">GND</text>
<text x="210.4" y="169.9">GND</text>
<text x="227.4" y="169.9">GND</text>
<text x="242" y="169.9">GND</text>
<text x="32.2" y="174">OT2-</text>
<text x="48.8" y="174.6">OT2</text>
<text x="76.5" y="179.6">Q1</text>
<text x="98.4" y="174.8">DIO3</text>
<text x="139.8" y="177.2">GND</text>
<text x="18.1" y="182.1">DIO10</text>
<text x="26.7" y="183">R4</text>
<text x="44.9" y="184.5">2N3904</text>
<text x="44.9" y="182.1">Q2</text>
<text x="53.7" y="180.6">DIO9 R3</text>
<text x="60.7" y="185.2">2K</text>
<text x="76.5" y="182.1">2N3904</text>
<text x="26.7" y="187.6">2K</text>
<text x="114.6" y="189.2">I/O3</text>
<text x="139.8" y="189.3" transform="rotate(-90 139.8 189.3)">+5V</text>
<text x="148.3" y="188.7">ANLG1</text>
<text x="71.7" y="196.6">GND</text>
<text x="137.4" y="194.2">AIN0</text>
<text x="40" y="199.1">GND</text>
<text x="105.7" y="201.5">GND</text>
<text x="139.8" y="203.9">GND</text>
</g>
<g font-size="2.1" fill="#808080">
<text x="126.2" y="28.4">6</text>
<text x="129.9" y="29.5">SCL</text>
<text x="144.3" y="26" transform="rotate(-90 144.3 26)">8</text>
<text x="180.8" y="27.3" transform="rotate(-90 180.8 27.3)">8</text>
<text x="183.3" y="27.3" transform="rotate(-90 183.3 27.3)">7</text>
<text x="185.7" y="27.3" transform="rotate(-90 185.7 27.3)">6</text>
<text x="188.1" y="27.3" transform="rotate(-90 188.1 27.3)">5</text>
<text x="190.6" y="27.3" transform="rotate(-90 190.6 27.3)">4</text>
<text x="193" y="27.3" transform="rotate(-90 193 27.3)">3</text>
<text x="195.4" y="27.3" transform="rotate(-90 195.4 27.3)">2</text>
<text x="197.9" y="27.3" transform="rotate(-90 197.9 27.3)">1</text>
<text x="126.2" y="35.7">3</text>
<text x="126.2" y="30.8">7</text>
<text x="129.9" y="31.9">WP</text>
<text x="149.9" y="35.7">5</text>
<text x="229.5" y="34.6" transform="rotate(-90 229.5 34.6)">1</text>
<text x="231.9" y="34.6" transform="rotate(-90 231.9 34.6)">2</text>
<text x="234.4" y="34.6" transform="rotate(-90 234.4 34.6)">3</text>
<text x="236.8" y="34.6" transform="rotate(-90 236.8 34.6)">4</text>
<text x="239.2" y="34.6" transform="rotate(-90 239.2 34.6)">5</text>
<text x="241.7" y="34.6" transform="rotate(-90 241.7 34.6)">6</text>
<text x="126.2" y="40.6">1</text>
<text x="126.2" y="38.1">2</text>
<text x="129.9" y="41.7">A0</text>
<text x="129.9" y="39.2">A1</text>
<text x="129.9" y="36.8">A2</text>
<text x="143.1" y="36.8">SDA</text>
<text x="144.3" y="44.8" transform="rotate(-90 144.3 44.8)">4</text>
<text x="45.3" y="57.6">2</text>
<text x="45.3" y="62.5">1</text>
<text x="45.3" y="77.1">1</text>
<text x="45.3" y="72.2">2</text>
<text x="234.4" y="73.5" transform="rotate(-90 234.4 73.5)">1</text>
<text x="236.8" y="73.5" transform="rotate(-90 236.8 73.5)">2</text>
<text x="239.2" y="73.5" transform="rotate(-90 239.2 73.5)">3</text>
<text x="241.7" y="73.5" transform="rotate(-90 241.7 73.5)">4</text>
<text x="244.1" y="73.5" transform="rotate(-90 244.1 73.5)">5</text>
<text x="246.5" y="73.5" transform="rotate(-90 246.5 73.5)">6</text>
<text x="185.7" y="80.8" transform="rotate(-90 185.7 80.8)">8</text>
<text x="188.1" y="80.8" transform="rotate(-90 188.1 80.8)">7</text>
<text x="190.6" y="80.8" transform="rotate(-90 190.6 80.8)">6</text>
<text x="193" y="80.8" transform="rotate(-90 193 80.8)">5</text>
<text x="195.4" y="80.8" transform="rotate(-90 195.4 80.8)">4</text>
<text x="197.9" y="80.8" transform="rotate(-90 197.9 80.8)">3</text>
<text x="200.3" y="80.8" transform="rotate(-90 200.3 80.8)">2</text>
<text x="202.7" y="80.8" transform="rotate(-90 202.7 80.8)">1</text>
<text x="45.3" y="86.8">2</text>
<text x="45.3" y="91.7">1</text>
<text x="45.3" y="101.4">2</text>
<text x="45.3" y="106.3">1</text>
<text x="204.6" y="118.4">1</text>
<text x="243.5" y="118.4">1</text>
<text x="204.6" y="120.9">2</text>
<text x="204.6" y="123.3">3</text>
<text x="204.6" y="125.7">4</text>
<text x="243.5" y="120.9">2</text>
<text x="243.5" y="123.3">3</text>
<text x="243.5" y="125.7">4</text>
<text x="204.6" y="128.2">5</text>
<text x="204.6" y="130.6">6</text>
<text x="243.5" y="128.2">5</text>
<text x="243.5" y="130.6">6</text>
<text x="204.6" y="133">7</text>
<text x="204.6" y="135.5">8</text>
<text x="114.5" y="150.1">1</text>
<text x="114.5" y="152.5">2</text>
<text x="114.5" y="154.9">3</text>
<text x="114.5" y="157.4">4</text>
<text x="193" y="159.2" transform="rotate(-90 193 159.2)">1</text>
<text x="195.4" y="159.2" transform="rotate(-90 195.4 159.2)">2</text>
<text x="210" y="159.2" transform="rotate(-90 210 159.2)">1</text>
<text x="212.5" y="159.2" transform="rotate(-90 212.5 159.2)">2</text>
<text x="227.1" y="159.2" transform="rotate(-90 227.1 159.2)">1</text>
<text x="229.5" y="159.2" transform="rotate(-90 229.5 159.2)">2</text>
<text x="241.7" y="159.2" transform="rotate(-90 241.7 159.2)">1</text>
<text x="244.1" y="159.2" transform="rotate(-90 244.1 159.2)">2</text>
<text x="49.6" y="167.1">2</text>
<text x="81.2" y="167.1">1</text>
<text x="81.2" y="164.7">2</text>
<text x="148.6" y="164.7">1</text>
<text x="148.6" y="167.1">2</text>
<text x="49.6" y="169.5">1</text>
<text x="148.6" y="169.5">3</text>
<text x="115.3" y="184.1">1</text>
<text x="115.3" y="181.7">2</text>
<text x="151" y="191.4">1</text>
<text x="151" y="193.9">2</text>
<text x="151" y="196.3">3</text>
</g>
<g font-size="1.7" fill="#808080">
<text x="86.3" y="28.7">U1</text>
<text x="86.3" y="48.2">MCP9800</text>
<text x="103.3" y="94.4">ADC1</text>
<text x="103.3" y="96.9">MCP3424SL</text>
</g>
<g font-size="1.7" fill="#800000">
<text x="84.3" y="34.1">VDD</text>
<text x="89.5" y="34.1">SDA</text>
<text x="84.3" y="39">VSS</text>
<text x="84.1" y="43.8">ALERT SCL</text>
<text x="91.6" y="94">CH3+</text>
<text x="115.5" y="92">VDD</text>
<text x="91.6" y="98.8">CH4+</text>
<text x="91.6" y="96.4">CH3-</text>
<text x="91.9" y="101.3">CH4-</text>
<text x="116" y="96.4">Vref 2.048V</text>
<text x="91.9" y="106.1">Ch1+</text>
<text x="98.4" y="106.6" transform="rotate(-90 98.4 106.6)">MUX</text>
<text x="103.3" y="104.2">PGA</text>
<text x="115.5" y="103.2">Delta-Sigma</text>
<text x="117.9" y="105.6">ADC</text>
<text x="130.1" y="104.2">I2C</text>
<text x="135.9" y="102.5">SCL</text>
<text x="135.9" y="107.3">SDA</text>
<text x="91.9" y="108.6">CH1-</text>
<text x="91.9" y="110.7">CH2+</text>
<text x="91.9" y="113.4">CH2-</text>
<text x="118.6" y="113.4">OSC</text>
<text x="113.8" y="118">VSS</text>
<text x="134.7" y="117.1">ADR0</text>
<text x="134.7" y="114.4">ADR1</text>
</g>
</svg>
